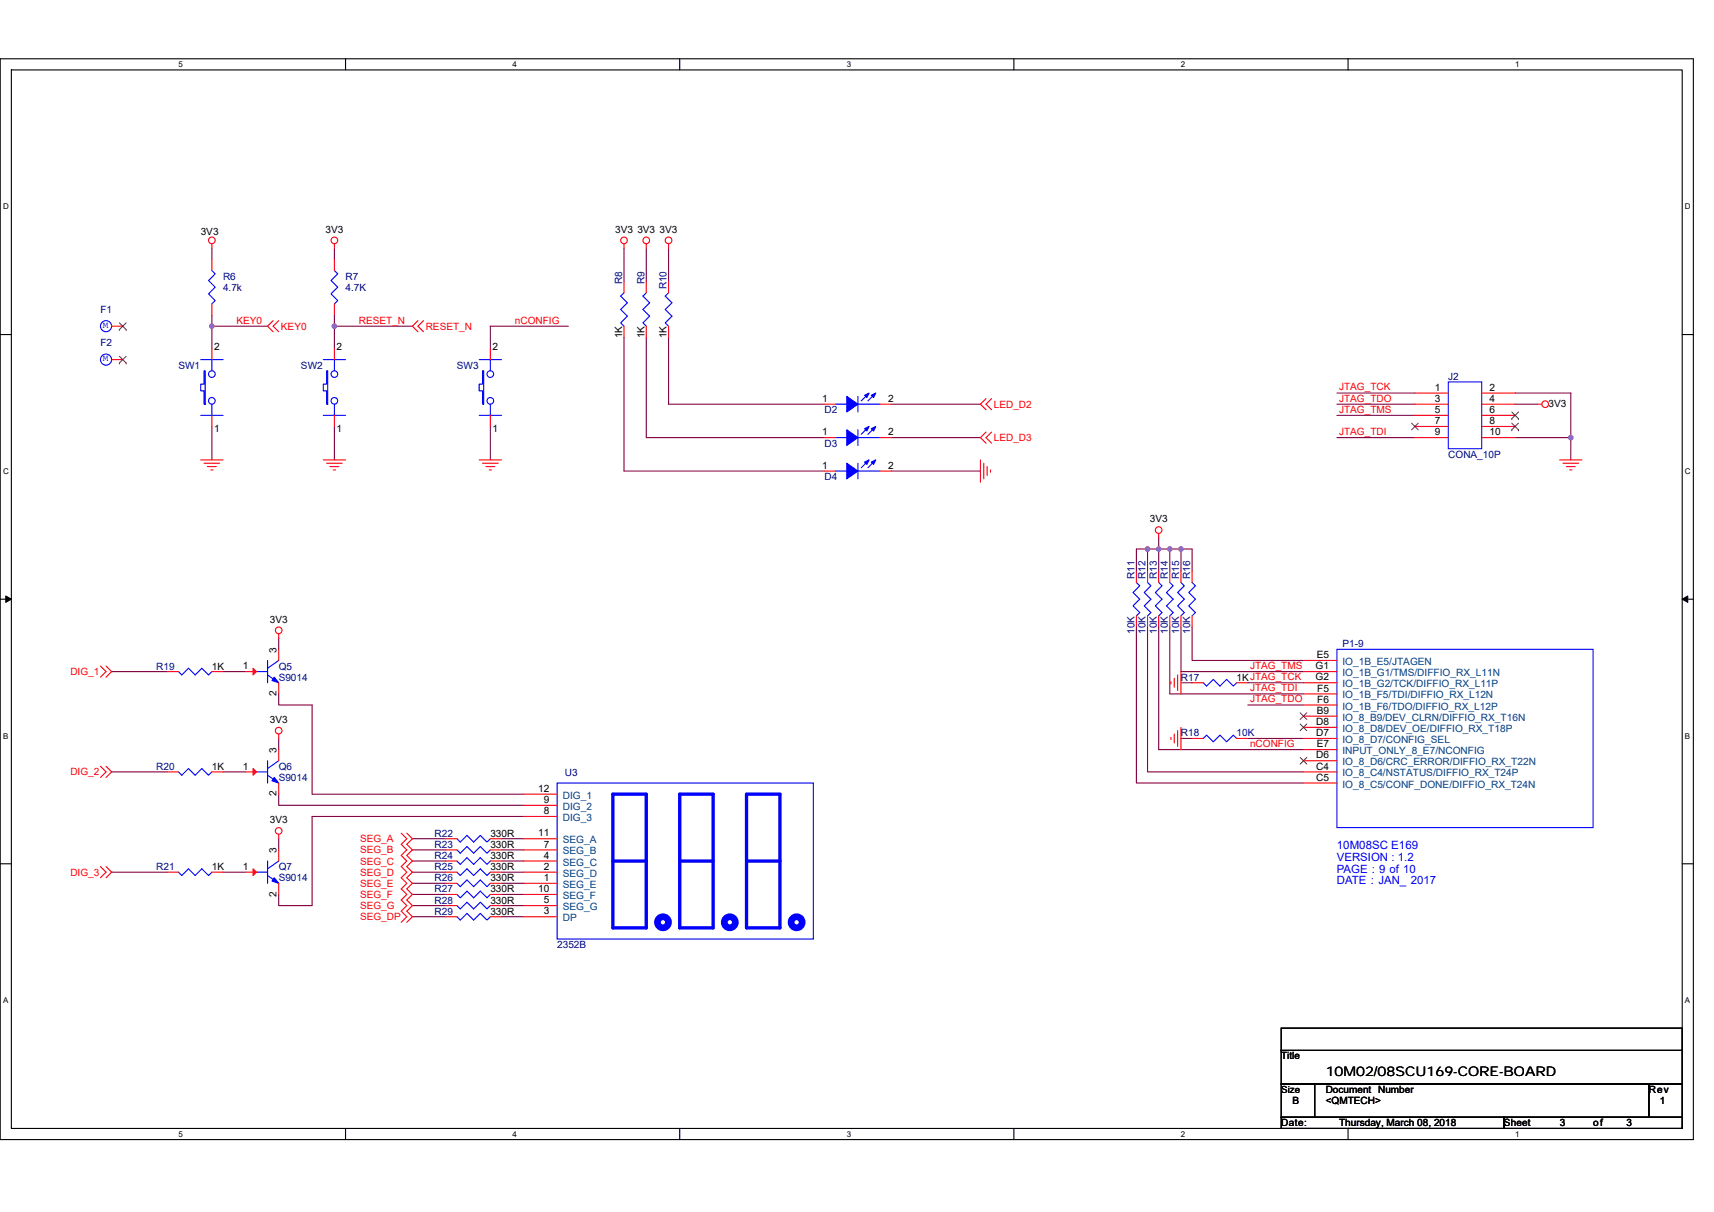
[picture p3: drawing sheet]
<svg xmlns="http://www.w3.org/2000/svg" width="297mm" height="210mm" viewBox="0 0 297 210" stroke-linecap="round" stroke-linejoin="round" font-family="sans-serif">
<path d="M0 10.2h293.5v187.2h-293.5zM2 12.1h289.5v183.4h-289.5z" fill="none" stroke="#000" stroke-width=".19"/>
<g fill="#fff">
<path d="M30.9 10.4h.8v1.5h-.8z"/>
<path d="M30.9 195.7h.8v1.5h-.8z"/>
</g>
<path d="M59.9 10.2v1.9M59.9 195.5v1.9" fill="none" stroke="#000" stroke-width=".19"/>
<g fill="#fff">
<path d="M88.8 10.4h.8v1.5h-.8z"/>
<path d="M88.8 195.7h.8v1.5h-.8z"/>
</g>
<path d="M117.8 10.2v1.9M117.8 195.5v1.9" fill="none" stroke="#000" stroke-width=".19"/>
<g fill="#fff">
<path d="M146.7 10.4h.8v1.5h-.8z"/>
<path d="M146.7 195.7h.8v1.5h-.8z"/>
</g>
<path d="M175.7 10.2v1.9M175.7 195.5v1.9" fill="none" stroke="#000" stroke-width=".19"/>
<g fill="#fff">
<path d="M204.7 10.4h.7v1.5h-.7z"/>
<path d="M204.7 195.7h.7v1.5h-.7z"/>
</g>
<path d="M233.6 10.2v1.9M233.6 195.5v1.9" fill="none" stroke="#000" stroke-width=".19"/>
<g fill="#fff">
<path d="M262.6 10.4h.7v1.5h-.7z"/>
<path d="M262.6 195.7h.7v1.5h-.7z"/>
<path d="M.5 35h1v1.6h-1z"/>
<path d="M292 35h1v1.6h-1z"/>
<path d="M.5 80.9h1v1.5h-1z"/>
<path d="M292 80.9h1v1.5h-1z"/>
</g>
<path d="M0 58h2M291.5 58h2" fill="none" stroke="#000" stroke-width=".19"/>
<g fill="#fff">
<path d="M.5 126.7h.9v1.6h-.9z"/>
<path d="M292 126.7h.9v1.6h-.9z"/>
</g>
<path d="M0 103.8h2M291.5 103.8h2" fill="none" stroke="#000" stroke-width=".19"/>
<path d="M1 103.3l1 .5-1 .6zM291.5 103.8l1-.5v1.1z" fill="#000"/>
<path d="M1 103.3l1 .5-1 .6zM291.5 103.8l1-.5v1.1z" fill="none" stroke="#000" stroke-width=".17"/>
<g fill="#fff">
<path d="M.5 172.6h.9v1.5h-.9z"/>
<path d="M292 172.6h.9v1.5h-.9z"/>
</g>
<path d="M0 149.7h2M291.5 149.7h2M222 178.1h69.5v3.9h-69.5zM222 182h69.5v5.8h-69.5zM222 187.8h5.8v5.8h-5.8zM222 193.6h38.6v1.9h-38.6zM227.8 187.8h57.9v5.8h-57.9zM260.6 193.6h30.9v1.9h-30.9zM285.7 187.8h5.8v5.8h-5.8z" fill="none" stroke="#000" stroke-width=".19"/>
<g fill="none" stroke="#800040" stroke-width=".19">
<path d="M36.7 56.5h9.7M36.7 54.6v1.9M36.7 43v1.9M36.7 56.5v3.9M58 54.6v1.9M58 56.5h13.5M58 56.5v3.9M58 43v1.9M98.5 56.5h-13.5v3.9M108.1 43v5.8M108.1 58.4v23.2h34.8M112 43v5.8"/>
<path d="M112 58.4v17.4h30.9M115.9 43v5.8M115.9 58.4v11.6h27M36.7 73.9v5.8M58 73.9v5.8M85 73.9v5.8M154.5 75.8h15.4M154.5 70h15.4M231.7 68.1h13.5M231.7 70h13.5M231.7 72h13.5M231.7 75.8h13.5"/>
<path d="M262.6 70h3.8M262.6 68.1h9.6v7.7M262.6 75.8h9.6M272.2 75.8v3.9M154.5 81.6h15.4M198.9 95.1h-2v3.9M200.8 93.2v1.9M200.8 95.1v3.9M200.8 95.1h1.9M200.8 95.1h-1.9v3.9M204.7 95.1h1.9v3.9M204.7 95.1v3.9"/>
<path d="M204.7 95.1h-2v3.9M19.3 116.4h9.7M38.6 116.4h3.9M48.3 110.6v1.9M196.9 108.6v27.1h29M198.9 108.6v25.1h27M200.8 108.6v21.3h25.1M202.7 108.6v11.6h23.2M204.7 108.6v7.8h21.2M204.7 118.3h1.9M206.6 108.6v5.8h19.3M216.2 118.3h9.7"/>
<path d="M19.3 133.7h9.7M38.6 133.7h3.9M48.3 127.9v2M48.3 120.2v1.9h5.8v15.5h36.7M48.3 137.6v1.9h42.5M204.7 127.9h1.9M216.2 127.9h9.7M216.2 122.1h9.7M19.3 151.1h9.7M38.6 151.1h3.9M48.3 145.3v1.9M71.5 145.3h5.8"/>
<path d="M71.5 147.2h5.8M71.5 149.2h5.8M71.5 151.1h5.8M71.5 153h5.8M71.5 155h5.8M71.5 156.9h5.8M71.5 158.8h5.8M86.9 145.3h3.9M86.9 147.2h3.9M86.9 149.2h3.9M86.9 151.1h3.9M86.9 153h3.9"/>
<path d="M86.9 155h3.9M86.9 156.9h3.9M86.9 158.8h3.9M90.8 141.5h-36.7v15.4h-5.8v-1.9"/>
</g>
<g fill="#f0f" stroke="#f0f" stroke-width=".19">
<circle cx="36.7" cy="56.5" r=".38"/>
<circle cx="57.9" cy="56.5" r=".38"/>
<circle cx="272.2" cy="75.8" r=".38"/>
<circle cx="198.9" cy="95.1" r=".38"/>
<circle cx="204.7" cy="95.1" r=".38"/>
<circle cx="200.8" cy="95.1" r=".38"/>
<circle cx="202.7" cy="95.1" r=".38"/>
</g>
<g fill="none" stroke="#f00" stroke-width=".19">
<path d="M19.3 56.5h2M36.7 42.2v.8M36.7 44.9v2M36.7 52.7v1.9M47.3 55.5l-.9 1 .9 1M48.3 55.5l-1 1 1 1M58 42.2v.8M58 44.9v2M58 52.7v1.9M72.4 55.5l-.9 1 .9 1M73.4 55.5l-1 1 1 1M108.1 42.2v.8"/>
<path d="M108.1 56.5v1.9M108.1 48.8v1.9M112 42.2v.8M112 56.5v1.9M112 48.8v1.9M115.9 42.2v.8M115.9 56.5v1.9M115.9 48.8v1.9M19.3 62.3h2M34.8 79.7h3.8M36.7 72v1.9M36.7 60.4v1.9"/>
<path d="M56 79.7h3.9M58 72v1.9M58 60.4v1.9M83 79.7h3.9M85 72v1.9M85 60.4v1.9M142.9 70h1.9M142.9 75.8h1.9M152.5 70h2M152.5 75.8h2M169.9 79.7v3.8M170.9 74.9l-1 .9 1 1"/>
<path d="M170.9 69.1l-1 .9 1 1M171.8 74.9l-.9 .9 .9 1M171.8 69.1l-.9 .9 .9 1M245.2 68.1h5.8M245.2 70h5.8M245.2 72h5.8M245.2 73.9h5.8M245.2 75.8h5.8M256.8 68.1h5.8M256.8 70h5.8M256.8 72h5.8M256.8 73.9h5.8"/>
<path d="M256.8 75.8h5.8M266.4 70h.8M270.3 79.7h3.9M35.4 80.3h2.7M35.9 80.8h1.6M36.5 81.4h.4M56.6 80.3h2.7M57.2 80.8h1.5M57.8 81.4h.3M83.6 80.3h2.7M84.2 80.8h1.6M84.8 81.4h.4"/>
<path d="M142.9 81.6h1.9M152.5 81.6h2M170.5 80.3v2.7M171.1 80.8v1.6M171.7 81.4v.4M196.9 99v1.9M198.9 99v1.9M200.8 92.4v.8M200.8 99v1.9M202.7 99v1.9M204.7 99v1.9M206.6 99v1.9"/>
<path d="M270.9 80.3h2.7M271.5 80.8h1.5M272 81.4h.4M17.4 115.4l1 1-1 .9M18.4 115.4l.9 1-.9 .9M29 116.4h1.9M36.7 116.4h1.9M42.5 116.4h1.9M48.3 118.3v1.9M48.3 112.5v1.9M48.3 109.8v.8M196.9 106.7v1.9"/>
<path d="M198.9 106.7v1.9M200.8 106.7v1.9M202.7 106.7v1.9M202.9 118.1v.4M203.5 117.5v1.6M204.1 116.9v2.7M204.7 116.4v3.8M204.7 106.7v1.9M206.6 118.3h1.9M206.6 106.7v1.9M214.3 118.3h1.9M225.9 114.4h5.8"/>
<path d="M225.9 116.4h5.8M225.9 118.3h5.8M17.4 132.8l1 .9-1 1M18.4 132.8l.9 .9-.9 1M29 133.7h1.9M36.7 133.7h1.9M42.5 133.7h1.9M48.3 127.2v.7M48.3 135.7v1.9M48.3 129.9v1.9M90.8 137.6h5.8M90.8 139.5h5.8"/>
<path d="M202.9 127.7v.4M203.5 127.2v1.5M204.1 126.6v2.7M204.7 126v3.9M206.6 127.9h1.9M214.3 127.9h1.9M225.9 120.2h5.8M225.9 122.1h5.8M225.9 124.1h5.8M225.9 126h5.8M225.9 127.9h5.8M225.9 129.9h5.8"/>
<path d="M225.9 131.8h5.8M225.9 133.7h5.8M225.9 135.7h5.8M17.4 150.1l1 1-1 1M18.4 150.1l.9 1-.9 1M29 151.1h1.9M36.7 151.1h1.9M42.5 151.1h1.9M48.3 144.5v.8M48.3 153v2M48.3 147.2v2M69.5 144.3l1 1-1 1 1 .9-1 1 1 1-1 .9 1 1-1 1 1 .9-1 1 1 1-1 .9 1 1-1 1 1 .9-1 1"/>
<path d="M70.5 144.3l1 1-1 1 1 .9-1 1 1 1-1 .9 1 1-1 1 1 .9-1 1 1 1-1 .9 1 1-1 1 1 .9-1 1M77.3 147.2h1.9M77.3 158.8h1.9M77.3 149.2h1.9M77.3 151.1h1.9M77.3 153h1.9M77.3 155h1.9M77.3 145.3h1.9M77.3 156.9h1.9M85 147.2h1.9M85 158.8h1.9M85 149.2h1.9"/>
<path d="M85 151.1h1.9M85 153h1.9M85 155h1.9M85 145.3h1.9M85 156.9h1.9M90.8 145.3h5.8M90.8 147.2h5.8M90.8 149.2h5.8M90.8 151.1h5.8M90.8 153h5.8M90.8 155h5.8M90.8 156.9h5.8"/>
<path d="M90.8 158.8h5.8M90.8 141.5h5.8"/>
<circle cx="36.7" cy="41.6" r=".58"/>
<circle cx="57.9" cy="41.6" r=".58"/>
<circle cx="108.1" cy="41.6" r=".58"/>
<circle cx="112" cy="41.6" r=".58"/>
<circle cx="115.9" cy="41.6" r=".58"/>
<circle cx="267.8" cy="70" r=".58"/>
<circle cx="200.8" cy="91.8" r=".58"/>
<circle cx="48.3" cy="109.2" r=".58"/>
<circle cx="48.3" cy="126.6" r=".58"/>
<circle cx="48.3" cy="144" r=".58"/>
</g>
<g fill="none" stroke="#00f" stroke-width=".19">
<path d="M36.7 46.9l.6 .5-1.2 1.2 1.2 1.2-1.2 1.1 1.2 1.2-.6 .6M58 46.9l.5 .5-1.1 1.2 1.1 1.2-1.1 1.1 1.1 1.2-.5 .6M108.1 50.7l-.5 .6 1.1 1.2-1.1 1.1 1.1 1.2-1.1 1.1 .5 .6M112 50.7l-.6 .6 1.2 1.2-1.2 1.1 1.2 1.2-1.2 1.1 .6 .6M115.9 50.7l-.6 .6 1.1 1.2-1.1 1.1 1.1 1.2-1.1 1.1 .6 .6M34.8 72h3.8M34.8 62.3h3.8M35.4 64.2h.2v5.8h-.2v-2.3h-.6v-1.1h.6zM36.7 70v2M36.7 62.3v1.9M56 72h3.9M56 62.3h3.9"/>
<path d="M56.6 64.2h.2v5.8h-.2v-2.3h-.6v-1.1h.6zM58 70v2M58 62.3v1.9M83 72h3.9M83 62.3h3.9M83.6 64.2h.2v5.8h-.2v-2.3h-.6v-1.1h.6zM85 70v2M85 62.3v1.9M144.8 70h1.9M144.8 75.8h1.9M148.7 68.7v2.7M148.7 70h3.8"/>
<path d="M148.7 74.5v2.7M148.7 75.8h3.8M150.4 68.3l-1.1 1.1M150.4 79.9l-1.1 1.1M150.4 74.1l-1.1 1.1M151.6 68.3l-1.2 1.1M151.6 79.9l-1.2 1.1M151.6 74.1l-1.2 1.1M251 66.2h5.8v11.5h-5.8zM144.8 81.6h1.9M148.7 80.3v2.7M148.7 81.6h3.8"/>
<path d="M36.7 116.4l-.6 .5-1.1-1.1-1.2 1.1-1.1-1.1-1.2 1.1-.6-.5M44.4 116.4h2M46.4 116.9l1.9 1.4M46.4 114.4v3.9M48.3 114.4l-1.9 1.4M196.9 100.9l.6 .6-1.1 1.2 1.1 1.1-1.1 1.2 1.1 1.1-.6 .6M198.9 100.9l.5 .6-1.1 1.2 1.1 1.1-1.1 1.2 1.1 1.1-.5 .6M200.8 100.9l.6 .6-1.2 1.2 1.2 1.1-1.2 1.2 1.2 1.1-.6 .6M202.7 100.9l.6 .6-1.1 1.2 1.1 1.1-1.1 1.2 1.1 1.1-.6 .6M204.7 100.9l.5 .6-1.1 1.2 1.1 1.1-1.1 1.2 1.1 1.1-.5 .6M206.6 100.9l.6 .6-1.2 1.2 1.2 1.1-1.2 1.2 1.2 1.1-.6 .6M214.3 118.3l-.6 .6-1.1-1.2-1.2 1.2-1.1-1.2-1.2 1.2-.6-.6"/>
<path d="M231.7 112.5h44.4v30.9h-44.4zM36.7 133.7l-.6 .6-1.1-1.1-1.2 1.1-1.1-1.1-1.2 1.1-.6-.6M44.4 133.7h2M46.4 134.3l1.9 1.4M46.4 131.8v3.9M48.3 131.8l-1.9 1.4M96.6 135.7h44.4v27h-44.4zM208.5 127.9l.6-.5 1.2 1.1 1.1-1.1 1.2 1.1 1.1-1.1 .6 .5M36.7 151.1l-.6 .6-1.1-1.2-1.2 1.2-1.1-1.2-1.2 1.2-.6-.6M44.4 151.1h2M46.4 151.7l1.9 1.3M46.4 149.2v3.8"/>
<path d="M48.3 149.2l-1.9 1.3M85 147.2l-.6 .6-1.2-1.1-1.1 1.1-1.2-1.1-1.1 1.1-.6-.6M85 158.8l-.6 .6-1.2-1.2-1.1 1.2-1.2-1.2-1.1 1.2-.6-.6M85 149.2l-.6 .6-1.2-1.2-1.1 1.2-1.2-1.2-1.1 1.2-.6-.6M85 151.1l-.6 .6-1.2-1.2-1.1 1.2-1.2-1.2-1.1 1.2-.6-.6M85 153l-.6 .6-1.2-1.1-1.1 1.1-1.2-1.1-1.1 1.1-.6-.6M85 155l-.6 .5-1.2-1.1-1.1 1.1-1.2-1.1-1.1 1.1-.6-.5M85 145.3l-.6 .6-1.2-1.2-1.1 1.2-1.2-1.2-1.1 1.2-.6-.6M85 156.9l-.6 .6-1.2-1.2-1.1 1.2-1.2-1.2-1.1 1.2-.6-.6"/>
<circle cx="18.4" cy="56.5" r=".96"/>
<circle cx="18.4" cy="62.3" r=".96"/>
<circle cx="36.7" cy="69.4" r=".58"/>
<circle cx="36.7" cy="64.8" r=".58"/>
<circle cx="57.9" cy="64.8" r=".58"/>
<circle cx="57.9" cy="69.4" r=".58"/>
<circle cx="85" cy="69.4" r=".58"/>
<circle cx="85" cy="64.8" r=".58"/>
</g>
<g fill="#00f" stroke="#00f" stroke-width=".19">
<path d="M47.5 134.7l.8 1-1.2-.4z" fill-rule="evenodd"/>
<path d="M146.7 68.7l2 1.3-2 1.4z" fill-rule="evenodd"/>
<path d="M151 68.5l.8-.4-.4 .8z" fill-rule="evenodd"/>
<path d="M149.8 68.5l.8-.4-.4 .8z" fill-rule="evenodd"/>
<path d="M47.5 117.3l.8 1-1.2-.4z" fill-rule="evenodd"/>
<path d="M146.7 80.3l2 1.3-2 1.4z" fill-rule="evenodd"/>
<path d="M151 80.1l.8-.4-.4 .8z" fill-rule="evenodd"/>
<path d="M149.8 80.1l.8-.4-.4 .8z" fill-rule="evenodd"/>
<path d="M146.7 74.5l2 1.3-2 1.4z" fill-rule="evenodd"/>
<path d="M151 74.3l.8-.4-.4 .8z" fill-rule="evenodd"/>
<path d="M149.8 74.3l.8-.4-.4 .8z" fill-rule="evenodd"/>
<path d="M47.5 152.1l.8 .9-1.2-.4z" fill-rule="evenodd"/>
</g>
<g fill="#f00" stroke="#f00" stroke-width=".19">
<path d="M43.9 133.2l.5 .5-.5 .6z"/>
<path d="M43.9 115.8l.5 .6-.5 .5z"/>
<path d="M43.9 150.5l.5 .6-.5 .6z"/>
</g>
<g fill="none" stroke="#804000" stroke-width=".17">
<path d="M20.7 57.1h.1M20.7 55.9l1.2 1.2M21.9 55.9l-1.2 1.2M21.9 57.1h.1M20.7 62.9h.1M20.7 61.7l1.2 1.2M21.9 61.7l-1.2 1.2M21.9 62.9h.1M244.6 73.3l1.2 1.2M245.8 73.3l-1.2 1.2M262 72.5h.1M262 74.5h.1"/>
<path d="M262 71.4l1.2 1.1M262 73.3l1.2 1.2M263.2 71.4l-1.2 1.1M263.2 73.3l-1.2 1.2M263.2 72.5h.1M263.2 74.5h.1M225.3 123.5l1.2 1.2M225.3 125.4l1.2 1.2M225.3 131.2l1.2 1.2M226.5 123.5l-1.2 1.2M226.5 125.4l-1.2 1.2M226.5 131.2l-1.2 1.2"/>
</g>
<g fill="none" stroke="#00f" stroke-width="1.2">
<circle cx="114.9" cy="159.8" r=".96"/>
<circle cx="126.5" cy="159.8" r=".96"/>
<circle cx="138.1" cy="159.8" r=".96"/>
</g>
<path d="M106.2 137.6h5.8v23.2h-5.8zM117.8 137.6h5.8v23.2h-5.8zM129.4 137.6h5.8v23.2h-5.8zM106.2 149.2h5.8M117.8 149.2h5.8M129.4 149.2h5.8" fill="none" stroke="#00f" stroke-width=".58"/>
<text font-size="2.3" x="229.8" y="186.5">10M02/08SCU169-CORE-BOARD</text>
<g font-size="2" fill="#00f">
<text x="231.7" y="147.1">10M08SC E169</text>
<text x="231.7" y="149.2">VERSION : 1.2</text>
<text x="231.7" y="151.2">PAGE : 9 of 10</text>
<text x="231.7" y="153.2">DATE : JAN_ 2017</text>
</g>
<g font-size="1.7">
<text x="34.8" y="40.7">3V3</text>
<text x="56.4" y="40.3">3V3</text>
<text x="106.6" y="40.3">3V3</text>
<text x="110.5" y="40.3">3V3</text>
<text x="114.3" y="40.3">3V3</text>
<text x="107.8" y="58.6" transform="rotate(-90 107.8 58.6)">1K</text>
<text x="111.7" y="58.6" transform="rotate(-90 111.7 58.6)">1K</text>
<text x="115.5" y="58.6" transform="rotate(-90 115.5 58.6)">1K</text>
<text x="37.1" y="60.6">2</text>
<text x="58.3" y="60.6">2</text>
<text x="85.4" y="60.6">2</text>
<text x="142.5" y="69.6">1</text>
<text x="153.9" y="69.6">2</text>
<text x="248.7" y="67.7">1</text>
<text x="248.7" y="69.6">3</text>
<text x="248.7" y="71.6">5</text>
<text x="258.1" y="67.7">2</text>
<text x="258.1" y="69.6">4</text>
<text x="258.1" y="71.6">6</text>
<text x="268.4" y="70.4">3V3</text>
<text x="37.1" y="74.9">1</text>
<text x="58.3" y="74.9">1</text>
<text x="85.4" y="74.9">1</text>
<text x="142.5" y="75.4">1</text>
<text x="153.9" y="75.4">2</text>
<text x="248.7" y="73.5">7</text>
<text x="248.7" y="75.4">9</text>
<text x="258.1" y="73.5">8</text>
<text x="258.1" y="75.4">10</text>
<text x="142.5" y="81.2">1</text>
<text x="153.9" y="81.2">2</text>
<text x="199.3" y="90.5">3V3</text>
<text x="46.8" y="107.9">3V3</text>
<text x="47.9" y="113.1" transform="rotate(-90 47.9 113.1)">3</text>
<text x="36.7" y="116">1K</text>
<text x="42.1" y="116">1</text>
<text x="214.3" y="117.9">1KJTAG_TCK</text>
<text x="228" y="116">G1</text>
<text x="228" y="117.9">G2</text>
<text x="228.2" y="114">E5</text>
<text x="228.3" y="119.8">F5</text>
<text x="46.8" y="125.3">3V3</text>
<text x="47.9" y="120.6" transform="rotate(-90 47.9 120.6)">2</text>
<text x="228.1" y="125.6">D8</text>
<text x="228.2" y="123.7">B9</text>
<text x="228.3" y="121.8">F6</text>
<text x="47.9" y="130.4" transform="rotate(-90 47.9 130.4)">3</text>
<text x="228.1" y="127.5">D7</text>
<text x="228.1" y="131.4">D6</text>
<text x="228.2" y="129.5">E7</text>
<text x="36.7" y="133.4">1K</text>
<text x="42.1" y="133.3">1</text>
<text x="47.9" y="138" transform="rotate(-90 47.9 138)">2</text>
<text x="93.3" y="137.2">12</text>
<text x="228.1" y="133.3">C4</text>
<text x="228.1" y="135.3">C5</text>
<text x="46.8" y="142.6">3V3</text>
<text x="94.2" y="139.1">9</text>
<text x="94.2" y="141.1">8</text>
<text x="47.9" y="147.8" transform="rotate(-90 47.9 147.8)">3</text>
<text x="85" y="146.9">330R</text>
<text x="85" y="148.8">330R</text>
<text x="85" y="145">330R</text>
<text x="93.3" y="144.9">11</text>
<text x="94.2" y="146.9">7</text>
<text x="94.2" y="148.8">4</text>
<text x="36.7" y="150.7">1K</text>
<text x="42.1" y="150.7">1</text>
<text x="47.9" y="155.4" transform="rotate(-90 47.9 155.4)">2</text>
<text x="85" y="150.7">330R</text>
<text x="85" y="152.7">330R</text>
<text x="85" y="154.6">330R</text>
<text x="93.3" y="154.6">10</text>
<text x="94.2" y="150.7">2</text>
<text x="94.2" y="152.6">1</text>
<text x="85" y="158.5">330R</text>
<text x="85" y="156.5">330R</text>
<text x="94.2" y="156.5">5</text>
<text x="94.2" y="158.4">3</text>
<text x="222" y="183.6">Title</text>
<text x="222" y="189.3">Size</text>
<text x="224" y="191.3">B</text>
<text x="229.8" y="189.4">Document Number</text>
<text x="229.8" y="191.3">&lt;QMTECH&gt;</text>
<text x="285.7" y="189.4">Rev</text>
<text x="287.7" y="191.3">1</text>
<text x="222" y="195.1">Date:</text>
<text x="232.1" y="195.1">Thursday, March 08, 2018</text>
<text x="260.6" y="195.1">Sheet</text>
<text x="270.3" y="195.1">3</text>
<text x="276.1" y="195.1">of</text>
<text x="281.9" y="195.1">3</text>
</g>
<g font-size="1.7" fill="#000080">
<text x="38.6" y="48.4">R6</text>
<text x="38.6" y="50.4">4.7k</text>
<text x="59.9" y="48.4">R7</text>
<text x="59.9" y="50.4">4.7K</text>
<text x="107.8" y="49.2" transform="rotate(-90 107.8 49.2)">R8</text>
<text x="111.7" y="49.2" transform="rotate(-90 111.7 49.2)">R9</text>
<text x="115.5" y="50.1" transform="rotate(-90 115.5 50.1)">R10</text>
<text x="17.4" y="54.2">F1</text>
<text x="17.4" y="60">F2</text>
<text x="30.9" y="63.9">SW1</text>
<text x="52.2" y="63.9">SW2</text>
<text x="79.2" y="63.9">SW3</text>
<text x="251" y="65.8">J2</text>
<text x="142.9" y="71.6">D2</text>
<text x="142.9" y="77.4">D3</text>
<text x="142.9" y="83.2">D4</text>
<text x="251" y="79.3">CONA_10P</text>
<text x="196.6" y="100.3" transform="rotate(-90 196.6 100.3)">R11</text>
<text x="198.5" y="100.3" transform="rotate(-90 198.5 100.3)">R12</text>
<text x="200.5" y="100.3" transform="rotate(-90 200.5 100.3)">R13</text>
<text x="202.4" y="100.3" transform="rotate(-90 202.4 100.3)">R14</text>
<text x="204.3" y="100.3" transform="rotate(-90 204.3 100.3)">R15</text>
<text x="206.3" y="100.3" transform="rotate(-90 206.3 100.3)">R16</text>
<text x="196.6" y="109.8" transform="rotate(-90 196.6 109.8)">10K</text>
<text x="198.5" y="109.8" transform="rotate(-90 198.5 109.8)">10K</text>
<text x="200.5" y="109.8" transform="rotate(-90 200.5 109.8)">10K</text>
<text x="202.4" y="109.8" transform="rotate(-90 202.4 109.8)">10K</text>
<text x="204.3" y="109.8" transform="rotate(-90 204.3 109.8)">10K</text>
<text x="206.3" y="109.8" transform="rotate(-90 206.3 109.8)">10K</text>
<text x="232.7" y="112.1">P1-9</text>
<text x="27.1" y="116">R19</text>
<text x="48.3" y="116">Q5</text>
<text x="48.3" y="117.9">S9014</text>
<text x="204.7" y="117.9">R17</text>
<text x="204.7" y="127.6">R18</text>
<text x="214.3" y="127.6">10K</text>
<text x="27.1" y="133.4">R20</text>
<text x="48.3" y="133.4">Q6</text>
<text x="48.3" y="135.3">S9014</text>
<text x="97.9" y="134.5">U3</text>
<text x="75.3" y="146.9">R23</text>
<text x="75.3" y="148.8">R24</text>
<text x="75.3" y="145">R22</text>
<text x="27.1" y="150.7">R21</text>
<text x="48.3" y="150.7">Q7</text>
<text x="48.3" y="152.7">S9014</text>
<text x="75.3" y="150.7">R25</text>
<text x="75.3" y="152.7">R26</text>
<text x="75.3" y="154.6">R27</text>
<text x="75.3" y="158.5">R29</text>
<text x="75.3" y="156.5">R28</text>
<text x="96.6" y="164.3">2352B</text>
</g>
<g font-size="1.7" fill="#f00">
<text x="41" y="56.1">KEY0</text>
<text x="48.7" y="57.1">KEY0</text>
<text x="62.2" y="56.1">RESET_N</text>
<text x="73.8" y="57.1">RESET_N</text>
<text x="89.2" y="56.1">nCONFIG</text>
<text x="172.2" y="70.6">LED_D2</text>
<text x="232.1" y="67.6">JTAG_TCK</text>
<text x="232.1" y="69.6">JTAG_TDO</text>
<text x="232.1" y="71.5">JTAG_TMS</text>
<text x="172.2" y="76.4">LED_D3</text>
<text x="232.1" y="75.4">JTAG_TDI</text>
<text x="12.2" y="117">DIG_1</text>
<text x="216.6" y="115.9">JTAG_TMS</text>
<text x="216.6" y="119.8">JTAG_TDI</text>
<text x="216.6" y="121.7">JTAG_TDO</text>
<text x="216.6" y="129.5">nCONFIG</text>
<text x="12.2" y="134.3">DIG_2</text>
<text x="62.4" y="145.9">SEG_A</text>
<text x="62.4" y="147.8">SEG_B</text>
<text x="62.4" y="149.8">SEG_C</text>
<text x="12.2" y="151.7">DIG_3</text>
<text x="62.4" y="151.7">SEG_D</text>
<text x="62.4" y="153.6">SEG_E</text>
<text x="62.4" y="155.6">SEG_F</text>
<text x="62.4" y="157.5">SEG_G</text>
<text x="62.4" y="159.4">SEG_DP</text>
</g>
<g font-size="1.7" fill="#004080">
<text x="232.7" y="115.2">IO_1B_E5/JTAGEN</text>
<text x="232.7" y="117.1">IO_1B_G1/TMS/DIFFIO_RX_L11N</text>
<text x="232.7" y="119.1">IO_1B_G2/TCK/DIFFIO_RX_L11P</text>
<text x="232.7" y="121">IO_1B_F5/TDI/DIFFIO_RX_L12N</text>
<text x="232.7" y="122.9">IO_1B_F6/TDO/DIFFIO_RX_L12P</text>
<text x="232.7" y="124.9">IO_8_B9/DEV_CLRN/DIFFIO_RX_T16N</text>
<text x="232.7" y="126.8">IO_8_D8/DEV_OE/DIFFIO_RX_T18P</text>
<text x="232.7" y="128.7">IO_8_D7/CONFIG_SEL</text>
<text x="232.7" y="130.7">INPUT_ONLY_8_E7/NCONFIG</text>
<text x="232.7" y="132.6">IO_8_D6/CRC_ERROR/DIFFIO_RX_T22N</text>
<text x="232.7" y="134.5">IO_8_C4/NSTATUS/DIFFIO_RX_T24P</text>
<text x="232.7" y="136.4">IO_8_C5/CONF_DONE/DIFFIO_RX_T24N</text>
<text x="97.5" y="138.4">DIG_1</text>
<text x="97.5" y="140.3">DIG_2</text>
<text x="97.5" y="142.2">DIG_3</text>
<text x="97.5" y="146.1">SEG_A</text>
<text x="97.5" y="148">SEG_B</text>
<text x="97.5" y="150">SEG_C</text>
<text x="97.5" y="151.9">SEG_D</text>
<text x="97.5" y="153.8">SEG_E</text>
<text x="97.5" y="155.8">SEG_F</text>
<text x="97.5" y="157.7">SEG_G</text>
<text x="97.5" y="159.6">DP</text>
</g>
<g font-size="1.6" fill="#00f">
<text x="17.8" y="56.8">M</text>
<text x="17.8" y="62.6">M</text>
</g>
<g font-size="1.4">
<text x="30.9" y="11.6">5</text>
<text x="88.8" y="11.6">4</text>
<text x="146.7" y="11.6">3</text>
<text x="204.7" y="11.6">2</text>
<text x="262.6" y="11.6">1</text>
<text x=".5" y="36.3">D</text>
<text x="292" y="36.3">D</text>
<text x=".5" y="82.1">C</text>
<text x="292" y="82.1">C</text>
<text x=".5" y="128">B</text>
<text x="292" y="128">B</text>
<text x=".5" y="173.8">A</text>
<text x="292" y="173.8">A</text>
<text x="30.9" y="196.9">5</text>
<text x="88.8" y="196.9">4</text>
<text x="146.7" y="196.9">3</text>
<text x="204.7" y="196.9">2</text>
<text x="262.6" y="196.9">1</text>
</g>
</svg>
